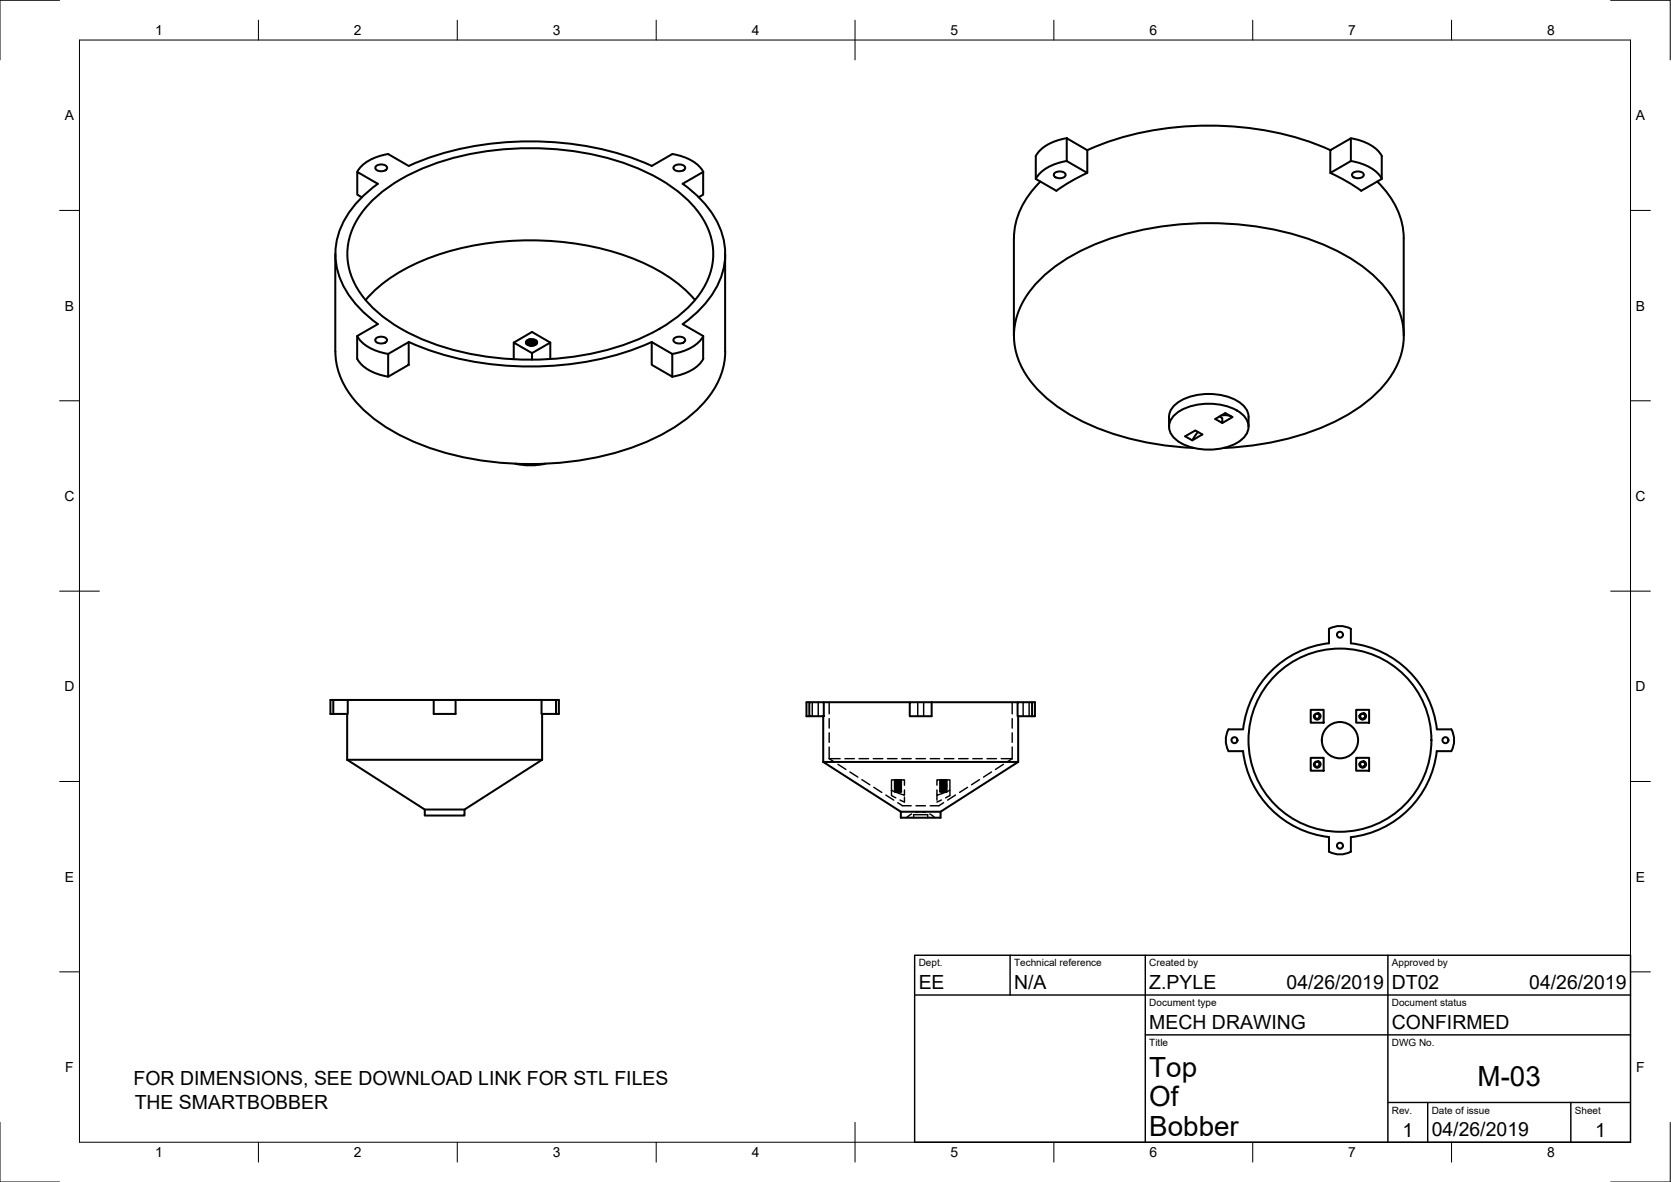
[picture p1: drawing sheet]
<svg xmlns="http://www.w3.org/2000/svg" width="420mm" height="297mm" viewBox="0 0 420 297" stroke-linecap="round" stroke-linejoin="round" font-family="sans-serif">
<!-- layer: Visible -->
<g fill="none" stroke="#000" stroke-width=".51">
<path d="M268.2 34.7l5.2 3v5.8l-5.2-3zM268.2 34.7a10.4 10.4 0 0 0-7.8 4.5v5.8l5.2 2.9M273.4 37.7a79.2 79.2 0 0 1 49.1-4 64.5 64.5 0 0 1 12 4M334.5 37.7l5.2-2.9v5.7l-5.2 3zM339.7 34.7a10.4 10.4 0 0 1 7.8 4.5M347.4 39.3v5.7l-5.1 2.9-3.7-2.3-4.1-2.2M91 49.6l-1.2-.7v-5.7l5.2 3a24.7 24.7 0 0 0-10.3 14.2 18.6 18.6 0 0 0 5.3 16.6l1.5 1.5 3.5 3-5.2 2.9v5.8M93.1 51a46.9 46.9 0 0 1 22.9-11.8 75 75 0 0 1 45.2 3.4 34.5 34.5 0 0 1 15.1 11.6 16.7 16.7 0 0 1-1.3 20.9 39.9 39.9 0 0 1-18.9 11.8 75 75 0 0 1-50.6-1.9 34.5 34.5 0 0 1-15.1-11.6 16.7 16.7 0 0 1 1.2-20.8zM94.5 41.8a1.95 1.95 0 0 1 2.8 .3 1.29 1.29 0 0 1-1.7 .9 .9 .9 0 0 1-.9-.2 .9 .9 0 0 1-.2-1zM169.5 41.8a1.95 1.95 0 0 1 2.8 .3 1.29 1.29 0 0 1-1.7 .9 .9 .9 0 0 1-1-.2 .9 .9 0 0 1-.1-1zM176.8 43.2l-5.1 3a24.7 24.7 0 0 1 10.3 14.2 18.6 18.6 0 0 1-5.3 16.6l-3.2 3-1.9 1.5 5.2 2.9v5.8a10.3 10.3 0 0 1-7.7 4.5M176.8 43.2v5.7l-1.1 .7"/>
<path d="M176.8 43.2a10.4 10.4 0 0 0-7.8-4.5l-5.1 3a79.2 79.2 0 0 0-49.1-4.1 64.4 64.4 0 0 0-12 4.1l-5.2-3a10.4 10.4 0 0 0-7.8 4.5M261.6 45.6a20.3 20.3 0 0 0-6.6 14.3l-.1 24.5M265.1 43.6a1.95 1.95 0 0 1 2.8 .2 1.29 1.29 0 0 1-1.7 1 .9 .9 0 0 1-.9-.3 .9 .9 0 0 1-.2-.9zM268.2 40.5a10.4 10.4 0 0 0-7.8 4.5M273.4 43.4l-4.1 2.2-3.7 2.3M339.7 40.5a10.4 10.4 0 0 1 7.8 4.5M340.1 43.6a1.95 1.95 0 0 1 2.8 .2 1.29 1.29 0 0 1-1.7 1 .9 .9 0 0 1-1-.3 .9 .9 0 0 1-.1-.9zM346.3 45.6a20.3 20.3 0 0 1 6.7 14.3v24.5M84.3 63.8v24.5M91.9 75.4a41.9 41.9 0 0 1 20.2-12 75.2 75.2 0 0 1 48.7 2.2 37.8 37.8 0 0 1 13.9 9.8M182.3 63.8l.1 24.5a20.1 20.1 0 0 1-6.7 14.3 50.2 50.2 0 0 1-23.3 11.8 79.7 79.7 0 0 1-49-3.7 36.2 36.2 0 0 1-16.4-13.1 18 18 0 0 1-2.7-9.3M89.8 90.2a10.4 10.4 0 0 0 7.8 4.5"/>
<path d="M89.8 84.4a10.4 10.4 0 0 0 7.8 4.5M94.5 85.1a1.95 1.95 0 0 1 2.8 .2 1.29 1.29 0 0 1-1.7 1 .9 .9 0 0 1-1-.2 .9 .9 0 0 1-.1-1zM97.6 88.9l5.2-2.9v5.7l-5.2 3zM102.8 85.9a79.2 79.2 0 0 0 49.1 4.1 64.5 64.5 0 0 0 12-4.1M129.2 86.1l4.6 2.6M132.5 86.3l.5-.5 .9-.1 .7 .2 .4 .4M132.6 86.5l.4-.4 .6-.1 .7 .1 .6 .4M132.6 86.5l.9-.4 .9 .1 .4 .3M132.7 86.3l1.2-.2 .8 .2M132.7 85.9l1.3-.2 .7 .2M132.8 86.6l.6-.2 1.2 .2M132.9 86.6l.9-.1 .7 .2-.7-.2z"/>
<path d="M133.1 85.3l1.3 .1 .6 .3v.4M133.1 85.3a.74 .74 0 0 0-.8 .3 .74 .74 0 0 0 .1 .9l1 .4 1.3-.3M133.4 86.9h.5M134.9 85.6l-.7-.2h-1l-.8 .3-.2 .4M135 86.3l-.3-.4-.9-.3-.9 .2-.4 .4 .1 .3 .8 .4 1.3-.3M135 86.1l-.3 .5M138.4 90.2v-4.1l-4.6-2.7-4.6 2.7v4.2M138.4 86.1l-4.6 2.6v1.7M163.9 86l5.1 2.9v5.8l-5.1-3zM169.5 85.1a1.95 1.95 0 0 1 2.8 .2 1.29 1.29 0 0 1-1.7 1 .9 .9 0 0 1-1-.2 .9 .9 0 0 1-.1-1zM176.8 84.4a10.4 10.4 0 0 1-7.7 4.5M129.6 116.5a16.9 16.9 0 0 0 7.5 0"/>
<path d="M293.9 107.2a5.7 5.7 0 0 1 1.4-5.3 14.1 14.1 0 0 1 12.5-2.4 7.5 7.5 0 0 1 6.1 4.5v3.2M295.1 104.5a14 14 0 0 1 12.6-2.6 8.4 8.4 0 0 1 6 4.1 4 4 0 0 1-1.7 4.7 15 15 0 0 1-16.1 0 3.9 3.9 0 0 1-.8-6.2zM298 109.7l2.5-1.5 1.8 1-2.5 1.5zM300.2 112.6a66.8 66.8 0 0 1-32.8-9.4 26.7 26.7 0 0 1-11.8-14.4 18.5 18.5 0 0 1 5.1-17.8 47.2 47.2 0 0 1 21.8-12.1 80.3 80.3 0 0 1 50.8 2.8 37.6 37.6 0 0 1 16.5 12.6 17.6 17.6 0 0 1-1 21.5 42 42 0 0 1-20 13 75.9 75.9 0 0 1-21 3.8M301.2 108.5l-1.4 2.2M306.6 104.7l.7 .4v1.2l-1.7-1 2.5-1.5 1.8 1-2.6 1.5M307 104.4h1.5l1.3 .4M339.7 158v3.7M339.7 158a5.7 5.7 0 0 0-5.5 0v3.7M83.8 175.9h-.7v3.5h.7M83.8 175.9h3.6v3.5h-3.6zM87.3 179.4v11.5"/>
<path d="M87.4 175.9h21.7M109.1 175.9v3.5h5.5v-3.5M109.1 175.9h5.5M114.6 175.9h21.6M136.2 175.9h3.6v3.5h-3.6zM136.3 179.4v11.5M139.8 175.9h.7v3.5h-.7M203.5 176.5h3.6v3.5h-3.6zM203.5 176.5h-.7v3.5h.7M207 180v11.5M207.1 176.5h21.6M228.7 176.5h5.6v3.5h-5.6z"/>
<path d="M234.3 176.5h21.6M255.9 176.5h3.6v3.5h-3.6zM256 180v11.5M259.5 176.5h.7v3.5h-.7M329.6 178.4h3.2v3.2h-3.2zM331.6 179.5l-.6-.2-.4 .3a.68 .68 0 0 0 .3 1.1M331.6 179.5l-.5-.1-.5 .3v.5l.4 .4 .6-.1 .2-.5-.3 .7h-.6M331.6 179.5l.2 .5M334.2 161.6a24.5 24.5 0 0 0-21.6 21.7M339.7 161.7a24.5 24.5 0 0 1 21.6 21.6M341 178.4h3.3v3.2h-3.3zM342 179.6l.4-.3 .7 .2-.7-.1-.4 .4 .1 .6 .4 .2 .5-.1 .3-.5-.2 .5-.6 .2a.74 .74 0 0 1-.5-1.1z"/>
<path d="M343.1 179.5l.2 .5M87.3 190.9l19.5 12.5v1.5h10v-1.5l19.5-12.5M87.3 190.9h49M207 191.5h49M207 191.5l19.5 12.5M256 191.5l-19.5 12.5v1.5h-10v-1.5M308.9 183.3h3.6M308.9 183.3a5.7 5.7 0 0 0 0 5.5h3.6a24.5 24.5 0 0 0 21.7 21.6M329.6 190.4h3.2v3.3h-3.2zM331.6 191.6l-.6-.2-.4 .2a.69 .69 0 0 0 .3 1.2M331.6 191.6l-.5-.2-.5 .3v.6l.4 .4 .6-.1 .2-.5-.3 .6-.6 .1M331.6 191.6l.2 .5"/>
<path d="M341 190.4h3.3v3.3h-3.3zM342 191.7l.4-.3 .7 .2-.7-.1-.4 .3 .1 .7 .3 .2 .6-.1 .3-.5-.2 .5-.6 .2a.75 .75 0 0 1-.5-1.1zM343.1 191.6l.2 .5M361.3 183.3h3.6M364.9 183.3a5.7 5.7 0 0 1 0 5.5h-3.6a24.5 24.5 0 0 1-21.6 21.6M106.8 203.4h10M226.5 204h10M334.2 210.4v3.6a5.7 5.7 0 0 0 5.5 0M339.7 210.4v3.6"/>
<circle cx="336.9" cy="159.5" r=".75"/>
<circle cx="310.4" cy="186" r=".75"/>
<circle cx="336.9" cy="186" r="23"/>
<circle cx="336.9" cy="186" r="4.6"/>
<circle cx="363.4" cy="186" r=".75"/>
<circle cx="336.9" cy="212.5" r=".75"/>
</g>
<!-- layer: Hidden -->
<g fill="none" stroke="#000" stroke-width=".36">
<path d="M204.2 176.5v3.5M205.7 176.5v3.5M208.5 176.5v2.9M230.8 176.5v3.5M232.2 176.5v3.5M254.5 176.5v2.9M257.3 176.5v3.5M258.8 176.5v3.5M208.5 190.7h2.7M208.5 180.6v2.4M208.5 184.2v2.3M208.5 187.7v3"/>
<path d="M208.5 190.7l1.2 .7M210.7 192.1l2 1.3M212.4 190.7h2.4M213.7 194l2 1.3M216 190.7h2.4M216.7 195.9l2 1.3M219.6 190.7h2.4M219.7 197.9l2 1.2M222.7 199.8l2 1.3M223.2 190.7h2.4M224.2 198.6v.6a.92 .92 0 0 0 .8 1.2l.2 .1M224.9 199h1.8"/>
<path d="M225 196.1v.1M225 196.3v.1M225 196.6h.1M225 196.9h.1M225 197.1v.1M225 197.3v.1M225 197.6v.1M225 197.9h.1M225 198.1h.1M225 198.3v.1M225 198.6v.1M225 198.8v.1"/>
<path d="M225 196.2h.1M225 196.9l.1 .1M225 197.7h.1M225 198.7h.1M225 198.4l.1 .1M225 198.2h.1M225 197.4l.1 .1M225 197.2h.1M225 196.7h.1M225 196.4l.1 .1M225.1 198.8h-.1l1.5 .2M225.1 198.5l-.1 .1"/>
<path d="M225.1 198.3h-.1M225.1 198l-.1 .1M225.1 197.8l-.1 .1M225.1 197.3h-.1M225.1 197l-.1 .1M225.1 196.8h-.1M225.1 196.5l-.1 .1M225.1 196.3h-.1M225.1 196l-.1 .1M225.1 196h.1M225.1 196.2v.1M225.1 196.5h.1"/>
<path d="M225.1 196.7v.1M225.1 197h.1M225.1 197.2v.1M225.1 197.5h.1M225.1 197.7v.1M225.1 198h.1M225.1 198.2v.1M225.1 198.5h.1M225.1 198.7v.1M225.2 197.4l1.3 .1-.9 .1M225.2 197.1l1.3 .1-1 .1M225.3 197.1l-.3 .1 1.5 .1h-.5"/>
<path d="M225.3 196.8l-.3 .1 1.5 .1h-.5M225.3 196l1.1 .1-1.3 .1M225.3 196h-.2l1.3 .1-.3 .1M225.3 198.7l-.2 .1 1.3 .1-.9 .1M225.4 196.3l1 .1-1.2 .1M225.4 197.8l1 .1-1.2 .1M225.4 197h-.3l1.3 .1-.8 .1M225.4 198.4l-.3 .1 1.3 .1-.8 .1M225.4 198.1h1l-1.3 .2h.2M225.5 196.7l-.4 .1 1.3 .1h-.8M225.5 198.6h-.5l1.5 .1-.2 .1M225.6 198.8l-.6 .1 1.1 .1"/>
<path d="M225.7 197.7l.8 .1-1.4 .1v.1M225.7 197.4l.8 .1h-1.4M225.8 196.5l-.8 .1 1.5 .1M225.8 196.8l-.8 .1 1.5 .1M225.9 197l.5 .1-1.3 .1 .6 .1M225.9 197.7l-.8 .1 1.3 .1h-.4M225.9 197.3l.5 .1-1.3 .1 .7 .1M225.9 198.8l.5 .1h-1.4M225.9 197.4l-.8 .1 1.3 .1-.3 .1M226 198.6l-1 .1 1.4 .1M226 198.3l-1 .1h1.4M226.1 196h.4l-1.5 .1 .2 .1"/>
<path d="M226.1 198h.4l-1.5 .1 .4 .1M226.1 197.7h.4l-1.5 .1 .4 .1M226.3 196.6h-1.3l1.1 .1M226.3 196.3h-1.3l1.1 .1M226.3 196.3l-1.2 .2 1.1 .1M226.4 196.2l.1 .1-1.5 .1 .7 .1M226.4 198.4l-1.3 .1 1.2 .1M226.4 196.6l-1.3 .2 1.2 .1M226.4 198.1l-1.3 .1 1.2 .1M226.4 196.1l.1 .1-.1 .2M226.4 196.4l.1 .1-.1 .1M226.4 196.9l.1 .1-.1 .1"/>
<path d="M226.4 197.1l.1 .1-.1 .2M226.4 197.4l.1 .1-.1 .1M226.4 197.6l.1 .1-.1 .2M226.4 198.4l.1 .1-.1 .1M226.4 198.6l.1 .1-.1 .2M226.4 198.9l.1 .1M226.4 196.6l.1 .1M226.4 197.9l.1 .1M226.4 198.1l.1 .1M226.4 196.1h.1M226.4 196.4h.1M226.4 196.6h.1"/>
<path d="M226.4 196.9h.1M226.4 197.1h.1M226.4 197.4h.1M226.4 197.6h.1M226.4 197.9h.1M226.4 198.1h.1M226.4 198.4h.1M226.4 198.6h.1M226.4 198.9h.1M226.5 198l-1.5 .1 .9 .1M226.5 198.3l-1.5 .1 .9 .1M226.5 196l-1.5 .1 .7 .1"/>
<path d="M226.5 196l-.1 .1M226.5 196.7v.1M226.5 198h.1M226.5 198.2v.1M226.5 198.3l-.1 .1M226.5 198l-.1 .1M226.5 196.8l-.1 .1M226.7 190.7h2.4M227.4 198.5v1.3l-3.2-1.2M227.4 197.3v-1.3h-3.2v2.6M230.3 190.7h2.4M233.9 190.7h2.4"/>
<path d="M235.6 197.3v-1.3h3.2v2.6l-3.2 1.2v-1.3M235.6 199.8v1.3M236.3 199h1.8M236.5 196.6h.1M236.5 196.9h.1M236.5 197.6l.1 .1M236.5 198.1h.1M236.5 198.2h.1M236.5 196.9l.1 .1M236.5 196.7h.1M236.5 198.8l1.5 .2M236.6 196l-.1 .1 .1 .1"/>
<path d="M236.6 196.3h-.1l.1 .2M236.6 197l-.1 .1 .1 .1M236.6 197.3h-.1l.1 .2M236.6 197.8l-.1 .1 .1 .1M236.6 198.3h-.1l.1 .2M236.6 198.5l-.1 .1 .1 .1M236.6 198.8h-.1M236.6 198l-.1 .1M236.6 197.5l-.1 .1M236.6 196.8h-.1M236.6 196.5l-.1 .1M236.6 196h.1"/>
<path d="M236.6 196.2v.1M236.6 196.5h.1M236.6 196.7v.1M236.6 197h.1M236.6 197.2v.1M236.6 197.5h.1M236.6 197.7v.1M236.6 198h.1M236.6 198.2v.1M236.6 198.5h.1M236.6 198.7v.1M236.6 197.4l1.4 .1-1 .1"/>
<path d="M236.6 197.1l1.4 .1-1 .1M236.7 196.8l-.2 .1 1.5 .1h-.6M236.7 197.1l-.2 .1 1.5 .1h-.5M236.7 196l1.1 .1-1.2 .1M236.8 196h-.2l1.2 .1-.2 .1M236.8 198.7l-.2 .1 1.2 .1-.9 .1M236.8 196.3l1 .1-1.2 .1M236.8 197.8l1 .1-1.1 .1M236.8 197h-.2l1.2 .1-.8 .1M236.8 198.4l-.2 .1 1.2 .1-.8 .1M236.9 198.1h.9l-1.2 .2h.1M236.9 196.7h-.3l1.2 .2h-.8"/>
<path d="M237 198.8l-.5 .1 1.1 .1M237 198.6h-.5l1.5 .1-.3 .1M237.1 197.7l.9 .1-1.5 .1M237.1 197.4l.9 .1-1.5 .1M237.2 196.8l-.7 .1 1.4 .1M237.2 196.5l-.7 .1 1.4 .1M237.3 197l.5 .1-1.2 .1 .5 .1M237.3 197.7l-.7 .1 1.2 .1h-.3M237.4 197.3l.4 .1-1.2 .1 .6 .1M237.4 198.8l.4 .1-1.2 .1-.1-.2M237.4 197.4l-.8 .1 1.2 .1-.3 .1M237.4 198.3l-.9 .1h1.3"/>
<path d="M237.4 190.7h2.4M237.5 198.6l-1 .1 1.3 .1M237.6 196h.4l-1.5 .2h.1M237.6 198h.4l-1.5 .1 .4 .1M237.6 197.7h.4l-1.5 .1 .4 .1M237.7 196.6h-1.2l1.1 .1M237.7 196.3h-1.2l1.1 .1M237.8 196.3l-1.2 .2 1 .1M237.8 196.2l.2 .1-1.5 .1 .6 .1M237.8 198.4l-1.2 .1 1.1 .1M237.8 196.6l-1.2 .2 1.1 .1M237.8 198.1l-1.2 .1 1.1 .1"/>
<path d="M237.8 196.1l.2 .1-.2 .2M237.8 196.4l.2 .1-.2 .1M237.8 196.9l.2 .1-.2 .1M237.8 197.1l.2 .1-.2 .2M237.8 197.4l.2 .1-.2 .1M237.8 197.6l.2 .1-.2 .2M237.8 198.4l.2 .1-.2 .1M237.8 198.6l.2 .1-.2 .2M237.8 198.9l.2 .1M237.8 196.6l.2 .1M237.8 197.9l.2 .1M237.8 198.1l.2 .1"/>
<path d="M237.8 196.1h.1M237.8 196.4h.1M237.8 196.6h.1M237.8 196.9h.1M237.8 197.1h.1M237.8 197.4h.1M237.8 197.6h.1M237.8 197.9h.1M237.8 198.1h.1M237.8 198.4h.1M237.8 198.6h.1M237.8 198.9h.1"/>
<path d="M237.9 198.3l-1.4 .1 .8 .1M237.9 198l-1.4 .1 .8 .1M238 196l-1.5 .1 .6 .1M238 198.3l-.2 .1M238 198l-.2 .1M238 196.8l-.2 .1M238 196l-.2 .1M238 196.7v.1M238 198h.1M238 198.2v.1M238.8 198.6v.6a.92 .92 0 0 1-.8 1.2l-.2 .1M240.3 199.8l-2 1.3"/>
<path d="M241 190.7h2.4M243.3 197.9l-2 1.2M244.6 190.7h2.4M246.3 195.9l-2 1.3M248.2 190.7h2.3M249.3 194l-2 1.3M251.8 190.7h2.7M252.3 192.1l-2 1.3M254.5 180.6v2.4M254.5 184.2v2.3M254.5 187.7v3M254.5 190.7l-1.2 .7"/>
<path d="M225.7 201.7l1.2 .8h2.2M227.4 200.3v1.3l-1.1-.6M229.2 204.6l-1.3 .9M229.7 205.5v-.8h3.6v.8M230.3 204.1l.9-.1 1.5 .1M230.3 202.5h2.4M233.8 204.6l1.3 .9M236.7 201l-1.1 .6M237.3 201.7l-1.2 .8h-2.2"/>
</g>
<g fill="#000">
<circle cx="225.1" cy="196" r=".18"/>
<circle cx="236.6" cy="196" r=".18"/>
</g>
<!-- layer: Hidden Narrow -->
<path d="M224.9 196v3M226.7 196v3M236.3 196v3M238.1 196v3" fill="none" stroke="#000" stroke-width=".25"/>
<!-- layer: Visible Narrow -->
<path d="M331.4 179.1a.92 .92 0 0 1 .7 1 .92 .92 0 0 1-1.1 .8 .92 .92 0 0 1-.7-1.1M342.8 179.1a.92 .92 0 0 1 .7 1 .92 .92 0 0 1-1 .8 .92 .92 0 0 1-.8-1.1M331.4 191.2a.92 .92 0 0 1 .7 1 .92 .92 0 0 1-1.1 .8 .92 .92 0 0 1-.7-1.1M342.8 191.2a.92 .92 0 0 1 .7 1 .92 .92 0 0 1-1 .8 .92 .92 0 0 1-.8-1.1" fill="none" stroke="#000" stroke-width=".36"/>
<!-- layer: Border -->
<g fill="none" stroke="#000" stroke-width=".25">
<path d="M15 .1h-15v15M20 10.1h390v276.9h-390zM65 5.1v5M115 5.1v5M165 5.1v5M215 5.1v10M265 5.1v5M315 5.1v5M365 5.1v5M405 .1h15v15M15 52.9h5M410 52.9h5"/>
<path d="M15 100.7h5M410 100.7h5M15 148.6h10M405 148.6h10M15 196.4h5M410 196.4h5M15 244.2h5M410 244.2h5M0 282.1v14.9h15M65 287v5M115 287v5M165 287v5"/>
<path d="M215 282.1v9.9M265 287v5M315 287v5M365 287v5M420 282.1v14.9h-15"/>
</g>
<!-- layer: TitleBlock -->
<path d="M230 240.1h180v46.9h-180zM230 250h180M254 240.1v9.9M288 240.1v46.9M349 240.1v46.9M288 260.1h122M349 277.1h61M359 277.1v9.9M395 277.1v9.9" fill="none" stroke="#000" stroke-width=".36"/>
<g font-size="7">
<text x="289" y="270.6">Top</text>
<text x="371.5" y="272.9">M-03</text>
<text x="289" y="278.1">Of</text>
<text x="289" y="285.5">Bobber</text>
</g>
<g font-size="4.9">
<text x="231" y="248.5">EE</text>
<text x="255" y="248.5">N/A</text>
<text x="289" y="248.5">Z.PYLE</text>
<text x="323.5" y="248.5">04/26/2019</text>
<text x="350" y="248.5">DT02</text>
<text x="384.5" y="248.5">04/26/2019</text>
<text x="289" y="258.6">MECH DRAWING</text>
<text x="350" y="258.6">CONFIRMED</text>
<text x="33.6" y="272.8">FOR DIMENSIONS, SEE DOWNLOAD LINK FOR STL FILES</text>
<text x="33.9" y="278.7">THE SMARTBOBBER</text>
<text x="352.6" y="285.7">1</text>
<text x="360" y="285.5">04/26/2019</text>
<text x="401.1" y="285.7">1</text>
</g>
<g font-size="3.5">
<text x="39" y="8.8">1</text>
<text x="89" y="8.8">2</text>
<text x="139" y="8.8">3</text>
<text x="189" y="8.8">4</text>
<text x="239" y="8.8">5</text>
<text x="289" y="8.8">6</text>
<text x="339" y="8.8">7</text>
<text x="389" y="8.8">8</text>
<text x="16.3" y="30.2">A</text>
<text x="411.3" y="30.2">A</text>
<text x="16.3" y="78">B</text>
<text x="411.3" y="78">B</text>
<text x="16.2" y="125.9">C</text>
<text x="411.2" y="125.9">C</text>
<text x="16.2" y="173.7">D</text>
<text x="411.2" y="173.7">D</text>
<text x="16.3" y="221.6">E</text>
<text x="411.3" y="221.6">E</text>
<text x="16.4" y="269.4">F</text>
<text x="411.4" y="269.4">F</text>
<text x="39" y="290.8">1</text>
<text x="89" y="290.8">2</text>
<text x="139" y="290.8">3</text>
<text x="189" y="290.8">4</text>
<text x="239" y="290.8">5</text>
<text x="289" y="290.8">6</text>
<text x="339" y="290.8">7</text>
<text x="389" y="290.8">8</text>
</g>
<g font-size="2.5">
<text x="231" y="242.9">Dept.</text>
<text x="255" y="242.9">Technical reference</text>
<text x="289" y="242.9">Created by</text>
<text x="350" y="242.9">Approved by</text>
<text x="289" y="252.8">Document type</text>
<text x="350" y="252.8">Document status</text>
<text x="289" y="262.9">Title</text>
<text x="350" y="262.9">DWG No.</text>
<text x="350" y="279.9">Rev.</text>
<text x="360" y="279.9">Date of issue</text>
<text x="396" y="279.9">Sheet</text>
</g>
</svg>
